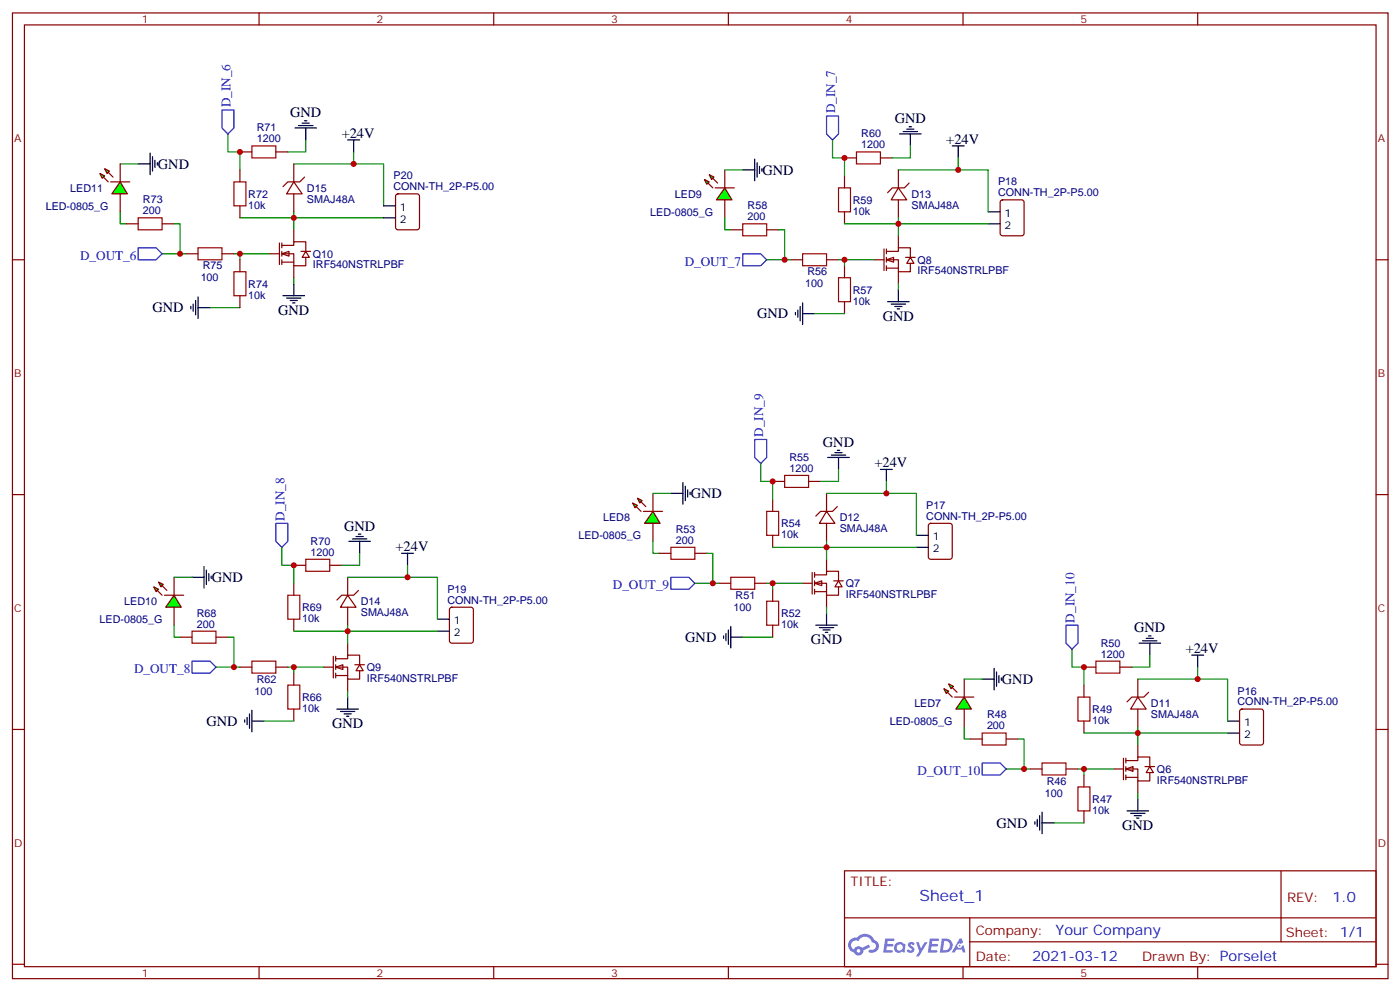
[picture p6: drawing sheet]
<svg xmlns="http://www.w3.org/2000/svg" width="413mm" height="292mm" viewBox="0 0 413 292" stroke-linecap="round" stroke-linejoin="round" font-family="sans-serif">
<g fill="none" stroke="#870000" stroke-width=".35">
<path d="M3.7 3.8h405.3v284.3h-405.3zM7.2 7.3h398.3v277.3h-398.3zM76.3 3.8v3.5M145.5 3.8v3.5M214.6 3.8v3.5M283.8 3.8v3.5M352.9 3.8v3.5M3.7 76.5h3.5M405.5 76.5h3.5M3.7 145.6h3.5M405.5 145.6h3.5M3.7 214.8h3.5"/>
<path d="M405.5 214.8h3.5M248.8 256.4h156.7v28.2h-156.7zM377.5 256.4v20.9M248.9 270.2h156.5M285.8 277.3h119.6M285.8 270.2v14.2M3.7 283.9h3.5M76.3 284.6v3.5M145.5 284.6v3.5M214.6 284.6v3.5M283.8 284.6v3.5M352.9 284.6v3.5"/>
<path d="M405.5 283.9h3.5"/>
</g>
<g fill="#5487ff">
<path d="M267.8 277.6a1.22 1.22 0 0 1 1.8 .2l-.4 .6a.47 .47 0 0 0-.4-.4 .47 .47 0 0 0-.5 .2l.2 .2a1.14 1.14 0 0 1 .8 1.8 1.14 1.14 0 0 1-2 0l-.2-.2 .5-.6 .7 .5a.29 .29 0 0 0 .4-.3 .29 .29 0 0 0-.3-.3 1.04 1.04 0 0 1-.6-1.7z"/>
<path d="M260.8 276.3h2.4l.3 .2-.1 .5-1.8 .1-.2 .8h1.6l.3 .4-.4 .4h-1.6l-.1 1.1h1.7l.2 .3-.2 .3-2.7 .1z"/>
<path d="M274 276.3h2.3l.4 .2-.2 .5-1.8 .1-.1 .8h1.5l.3 .4-.3 .4h-1.6l-.2 1.1h1.7l.2 .3-.2 .3-2.6 .1z"/>
<path d="M282.7 276.3h.7l.4 1.3-.6 .3a.69 .69 0 0 0-1.1 .3 .69 .69 0 0 0 .5 .9 .69 .69 0 0 0 .9-.6l.4-.2 .6 2.2h-.8l-.2-.9h-1.7l-.5 .9h-.9z"/>
<path d="M270 277.4h.7l.7 1.8 1.1-1.8h.8l-2.5 4.2h-.9l1-1.5z"/>
<path d="M277.5 276.3l-.6 4.2h1.4a2.11 2.11 0 0 0 2.4-2.1 2.11 2.11 0 0 0-2.5-2.1zM278.2 277.1a1.39 1.39 0 0 1 1.7 1.4 1.39 1.39 0 0 1-1.8 1.3h-.2z"/>
<path d="M263.8 277.9a1.54 1.54 0 0 0 0 2.2 1.54 1.54 0 0 0 2.1 .1l.6 .3 .3-2.3-.1-.3h-.5a1.49 1.49 0 0 0-2.4 0zM264.1 278.9a.95 .95 0 0 1 1.9 0 .95 .95 0 0 1-1.9 0z"/>
<path d="M250.6 276.7a2.18 2.18 0 0 0 1 3.7 1.44 1.44 0 0 0 1.7 .9 1.44 1.44 0 0 0 1.1-1.4l2-1.1-.4-.7-1.9 1a1.47 1.47 0 0 0-2.5 .4 1.39 1.39 0 0 1-.6-1.9 1.39 1.39 0 0 1 2-.5 2.12 2.12 0 0 1 2.1-1.3 2.12 2.12 0 0 1 1.9 1.7 1.14 1.14 0 0 1 1.1 1.4 1.14 1.14 0 0 1-1.6 .7 .43 .43 0 0 0-.6 .4 .43 .43 0 0 0 .4 .5 1.98 1.98 0 0 0 2.6-1.2 1.98 1.98 0 0 0-1.3-2.6 3.1 3.1 0 0 0-5.2-.6l-.9 .1zM252.4 280a.55 .55 0 0 1 1.1 0 .55 .55 0 0 1-1.1 0z"/>
<circle cx="282.8" cy="278.4" r=".26"/>
</g>
<path d="M331.8 226.4l2.1-.7v1.4z" fill="#fff" stroke="#870000" stroke-width=".35"/>
<g fill="none" stroke="#870000" stroke-width=".35">
<path d="M284.1 200v5.2M284.1 208.8v5.3M335.3 219.4v3.5M365.5 209l.5-.2h5.6l.7 .4v9.5l-.4 .6-5.9 .1-.7-.5v-9.4zM303.5 226.4h3.6M314.1 226.4h3.5M319.4 228.2v3.5M319.4 238.8v3.5M328.2 226.4h2.8M331 223.2v6.4M331.8 223.9h3.5v-1h3.5v2.8M331.8 226.4h3.5v3.5h3.5v-2.4"/>
<path d="M331.8 228.9h3.5M331.8 223.2v1.4M331.8 225.7v1.4M331.8 228.2v1.4M335.3 229.9v3.6M337.4 225.7h2.8M338.8 225.7l1.1 1.8h-2.2z"/>
</g>
<path d="M289.4 224.6h5.3l1.8 1.8-1.8 1.8h-5.3z" fill="none" stroke="#00f" stroke-width=".35"/>
<path d="M307.1 224.6h7v3.6h-7zM317.6 231.7h3.6v7.1h-3.6z" fill="none" stroke="#a10000" stroke-width=".35"/>
<g fill="none" stroke="#000" stroke-width=".35">
<path d="M351.2 192.9h3.5M352.9 192.9v3.5M361.7 212.3h3.6M361.7 215.8h3.6M307.1 239.1v6.4M332.1 238.8h6.4M333.2 239.5h4.2M335.3 235.2v3.6M304.9 241.9v.7M305.6 241.2v2.1M306.4 240.2v4.2M307.1 242.3h3.5"/>
<path d="M334.2 240.2h2.1M334.9 240.9h.7"/>
</g>
<path d="M361.7 215.8h-26.4v3.6M296.5 226.4h7M317.6 226.4h10.6M319.4 226.4v1.8M335.3 233.5v1.7" fill="none" stroke="#008700" stroke-width=".35"/>
<g fill="#0f0" stroke="#870000" stroke-width=".35">
<path d="M279.5 201.4l1.5 .7-.8 .7z"/>
<path d="M278.1 202.8l1.4 .7-.7 .7z"/>
</g>
<g fill="#870000" stroke="#870000" stroke-width=".35">
<path d="M280.6 202.4l1.4 1.4z"/>
<path d="M279.2 203.8l1.4 1.4z"/>
</g>
<path d="M281.3 205.2h5.6z" fill="#f00" stroke="#870000" stroke-width=".35"/>
<path d="M284.1 205.2l2.1 3.6h-4.5z" fill="#0f0" stroke="#870000" stroke-width=".35"/>
<path d="M322.9 194.7h7.1v3.5h-7.1zM289.4 215.8h7.1v3.6h-7.1zM317.6 205.2h3.6v7.1h-3.6z" fill="none" stroke="#a10000" stroke-width=".35"/>
<path d="M319.4 196.4h3.5M330 196.4h3.5M335.3 200v5.2M285.9 217.6h3.5M296.5 217.6h3.5M319.4 201.7v3.5M319.4 212.3v3.5M335.3 205.2l2.4 3.6h-4.5zM335.3 208.8v5.3M338.5 203.8l-1.5 1.4h-3.5l-1.4 1.5" fill="none" stroke="#870000" stroke-width=".35"/>
<path d="M289.4 200h3.5M292.9 196.8v6.3M293.7 197.8v4.3M294.4 198.9v2.1M295.1 199.6v.7M335.6 189.4h6.4M336.7 188.7h4.2M337.7 188h2.2M338.5 187.3h.7M338.8 189.4v3.5" fill="none" stroke="#000" stroke-width=".35"/>
<path d="M284.1 200h5.3M315.9 191.1v5.3h3.5v5.3M338.8 192.9v3.5h-5.3M352.9 196.4v3.6h-17.6M352.9 200h8.8v12.3M284.1 214.1v3.5h1.8M300 217.6h1.8v8.8M335.3 214.1v1.7h-15.9M310.6 242.3h8.8" fill="none" stroke="#008700" stroke-width=".35"/>
<path d="M314.1 184.1h3.5v5.3l-1.7 1.7-1.8-1.7z" fill="none" stroke="#00f" stroke-width=".35"/>
<path d="M240 171.7l2.1-.7v1.4z" fill="#fff" stroke="#870000" stroke-width=".35"/>
<g fill="none" stroke="#870000" stroke-width=".35">
<path d="M192.4 145.3v5.3M192.4 154.1v5.3M273.8 154.3l.4-.2h5.7l.6 .4 .1 9.5-.5 .6-5.9 .1-.6-.5-.1-9.4zM211.8 171.7h3.5M222.4 171.7h3.5M227.7 173.5v3.5M236.5 171.7h2.8M239.3 168.6v6.3M240 169.3h3.6v-1.1h3.5v2.8M240 171.7h3.6v3.6h3.5v-2.5M240 174.2h3.6M240 168.6v1.4"/>
<path d="M240 171v1.4M240 173.5v1.4M243.6 164.7v3.5M243.6 175.3v3.5M245.7 171h2.8M247.1 171l1 1.8h-2.1zM227.7 184.1v3.5"/>
</g>
<path d="M197.7 170h5.3l1.8 1.7-1.8 1.8h-5.3z" fill="none" stroke="#00f" stroke-width=".35"/>
<path d="M215.3 170h7.1v3.5h-7.1zM225.9 177h3.5v7.1h-3.5z" fill="none" stroke="#a10000" stroke-width=".35"/>
<g fill="none" stroke="#000" stroke-width=".35">
<path d="M259.4 138.2h3.6M261.2 138.2v3.5M270 157.6h3.5M270 161.1h3.5M213.2 187.3v.7M213.9 186.5v2.2M214.6 185.5v4.2M215.3 187.6h3.6M215.3 184.4v6.4M240.4 184.1h6.3M241.4 184.8h4.3M242.5 185.5h2.1"/>
<path d="M243.2 186.2h.7M243.6 180.6v3.5"/>
</g>
<path d="M204.8 171.7h7M225.9 171.7h10.6M227.7 171.7v1.8M243.6 178.8v1.8M270 161.1h-26.4v3.6" fill="none" stroke="#008700" stroke-width=".35"/>
<g fill="#0f0" stroke="#870000" stroke-width=".35">
<path d="M187.8 146.7l1.4 .7-.7 .7z"/>
<path d="M186.4 148.1l1.4 .7-.7 .7z"/>
</g>
<g fill="#870000" stroke="#870000" stroke-width=".35">
<path d="M188.9 147.7l1.4 1.5z"/>
<path d="M187.5 149.2l1.4 1.4z"/>
</g>
<path d="M189.6 150.6h5.6z" fill="#f00" stroke="#870000" stroke-width=".35"/>
<path d="M192.4 150.6l2.1 3.5h-4.6z" fill="#0f0" stroke="#870000" stroke-width=".35"/>
<path d="M231.2 140h7.1v3.5h-7.1zM225.9 150.6h3.5v7h-3.5zM197.7 161.1h7.1v3.6h-7.1z" fill="none" stroke="#a10000" stroke-width=".35"/>
<path d="M227.7 147v3.6M227.7 157.6v3.5M227.7 141.7h3.5M238.3 141.7h3.5M243.6 150.6l2.4 3.5h-4.6zM243.6 145.3v5.3M243.6 154.1v5.3M246.7 149.2l-1.4 1.4h-3.5l-1.4 1.4M194.2 162.9h3.5M204.8 162.9h3.5" fill="none" stroke="#870000" stroke-width=".35"/>
<path d="M243.9 134.7h6.4M245 134h4.2M246 133.3h2.1M246.7 132.6h.7M247.1 134.7v3.5M197.7 145.3h3.5M201.2 142.1v6.3M201.9 143.2v4.2M202.6 144.2v2.1M203.3 144.9v.7" fill="none" stroke="#000" stroke-width=".35"/>
<path d="M224.2 136.5v5.2h3.5v5.3M247.1 138.2v3.5h-5.3M192.4 159.4v3.5h1.8M192.4 145.3h5.3M243.6 159.4v1.7h-15.9M261.2 141.7v3.6h-17.6M261.2 145.3h8.8v12.3M208.3 162.9h1.7v8.8M218.9 187.6h8.8" fill="none" stroke="#008700" stroke-width=".35"/>
<path d="M222.4 129.4h3.5v5.3l-1.7 1.8-1.8-1.8z" fill="none" stroke="#00f" stroke-width=".35"/>
<path d="M261.2 76.5l2.1-.7v1.4z" fill="#fff" stroke="#870000" stroke-width=".35"/>
<g fill="none" stroke="#870000" stroke-width=".35">
<path d="M213.6 50v5.3M213.6 58.8v5.3M294.9 59l.5-.2h5.7l.6 .5 .1 9.4-.5 .7h-5.9l-.6-.4-.1-9.5zM233 76.5h3.5M243.6 76.5h3.5M248.8 78.2v3.6M257.7 76.5h2.8M260.5 73.3v6.4M261.2 74h3.5v-1h3.6v2.8M261.2 76.5h3.5v3.5h3.6v-2.5M261.2 79h3.5M261.2 73.3v1.4"/>
<path d="M261.2 75.8v1.4M261.2 78.2v1.5M264.7 69.4v3.6M266.8 75.8h2.9M268.3 75.8l1 1.7h-2.1zM248.8 88.8v3.6M264.7 80v3.5"/>
</g>
<path d="M218.9 74.7h5.3l1.7 1.8-1.7 1.7h-5.3z" fill="none" stroke="#00f" stroke-width=".35"/>
<path d="M236.5 74.7h7.1v3.5h-7.1zM247.1 81.8h3.5v7h-3.5z" fill="none" stroke="#a10000" stroke-width=".35"/>
<g fill="none" stroke="#000" stroke-width=".35">
<path d="M280.6 43h3.5M282.4 43v3.5M291.2 62.4h3.5M291.2 65.9h3.5M234.4 92v.7M235.1 91.3v2.1M235.8 90.2v4.3M236.5 92.4h3.5M236.5 89.2v6.3M261.5 88.8h6.4M262.6 89.5h4.2M263.7 90.2h2.1"/>
<path d="M264.4 90.9h.7M264.7 85.3v3.5"/>
</g>
<path d="M225.9 76.5h7.1M247.1 76.5h10.6M248.8 76.5v1.7M291.2 65.9h-26.5v3.5M264.7 83.5v1.8" fill="none" stroke="#008700" stroke-width=".35"/>
<g fill="#0f0" stroke="#870000" stroke-width=".35">
<path d="M209 51.4l1.4 .7-.7 .7z"/>
<path d="M207.6 52.8l1.4 .8-.7 .7z"/>
</g>
<g fill="#870000" stroke="#870000" stroke-width=".35">
<path d="M210 52.5l1.5 1.4z"/>
<path d="M208.6 53.9l1.4 1.4z"/>
</g>
<path d="M210.7 55.3h5.7z" fill="#f00" stroke="#870000" stroke-width=".35"/>
<path d="M213.6 55.3l2.1 3.5h-4.6z" fill="#0f0" stroke="#870000" stroke-width=".35"/>
<path d="M247.1 55.3h3.5v7.1h-3.5zM252.4 44.7h7v3.6h-7zM218.9 65.9h7v3.5h-7z" fill="none" stroke="#a10000" stroke-width=".35"/>
<path d="M248.8 51.8v3.5M248.8 46.5h3.6M259.4 46.5h3.6M264.7 55.3l2.5 3.5h-4.6zM264.7 50v5.3M264.7 58.8v5.3M267.9 53.9l-1.4 1.4h-3.5l-1.5 1.4M215.3 67.7h3.6M225.9 67.7h3.5M248.8 62.4v3.5" fill="none" stroke="#870000" stroke-width=".35"/>
<path d="M265.1 39.4h6.3M266.1 38.7h4.3M267.2 38h2.1M267.9 37.3h.7M268.3 39.4v3.6M218.9 50h3.5M222.4 46.8v6.4M223.1 47.9v4.2M223.8 49v2.1M224.5 49.7v.7" fill="none" stroke="#000" stroke-width=".35"/>
<path d="M213.6 50h5.3M245.3 41.2v5.3h3.5v5.3M268.3 43v3.5h-5.3M282.4 46.5v3.5h-17.7M282.4 50h8.8v12.4M213.6 64.1v3.6h1.7M229.4 67.7h1.8v8.8M264.7 64.1v1.8h-15.9M240 92.4h8.8" fill="none" stroke="#008700" stroke-width=".35"/>
<path d="M243.6 34.1h3.5v5.3l-1.8 1.8-1.7-1.8z" fill="none" stroke="#00f" stroke-width=".35"/>
<path d="M98.9 196.4l2.1-.7v1.4z" fill="#fff" stroke="#870000" stroke-width=".35"/>
<g fill="none" stroke="#870000" stroke-width=".35">
<path d="M51.3 170v5.3M51.3 178.8v5.3M132.7 179l.4-.2h5.7l.6 .4 .1 9.5-.5 .6-5.9 .1-.6-.5-.1-9.4zM70.7 196.4h3.5M81.3 196.4h3.5M86.6 198.2v3.5M95.4 196.4h2.8M98.2 193.3v6.3M98.9 194h3.5v-1.1h3.6v2.8M98.9 196.4h3.5v3.6h3.6v-2.5M98.9 198.9h3.5M98.9 193.3v1.4"/>
<path d="M98.9 195.7v1.4M98.9 198.2v1.4M102.4 189.4v3.5M102.4 200v3.5M104.6 195.7h2.8M106 195.7l1 1.8h-2.1zM86.6 208.8v3.5"/>
</g>
<path d="M56.6 194.7h5.3l1.7 1.7-1.7 1.8h-5.3z" fill="none" stroke="#00f" stroke-width=".35"/>
<path d="M74.2 194.7h7.1v3.5h-7.1zM84.8 201.7h3.5v7.1h-3.5z" fill="none" stroke="#a10000" stroke-width=".35"/>
<g fill="none" stroke="#000" stroke-width=".35">
<path d="M118.3 162.9h3.5M120.1 162.9v3.5M128.9 182.3h3.5M128.9 185.8h3.5M72.1 211.9v.8M72.8 211.2v2.2M73.5 210.2v4.2M74.2 212.3h3.6M74.2 209.1v6.4M99.3 208.8h6.3M100.3 209.5h4.3M101.4 210.2h2.1"/>
<path d="M102.1 210.9h.7M102.4 205.2v3.6"/>
</g>
<path d="M63.6 196.4h7.1M84.8 196.4h10.6M86.6 196.4v1.8M128.9 185.8h-26.5v3.6M102.4 203.5v1.7" fill="none" stroke="#008700" stroke-width=".35"/>
<g fill="#0f0" stroke="#870000" stroke-width=".35">
<path d="M46.7 171.4l1.4 .7-.7 .7z"/>
<path d="M45.3 172.8l1.4 .7-.7 .7z"/>
</g>
<g fill="#870000" stroke="#870000" stroke-width=".35">
<path d="M47.8 172.4l1.4 1.4z"/>
<path d="M46.4 173.8l1.4 1.5z"/>
</g>
<path d="M48.5 175.3h5.6z" fill="#f00" stroke="#870000" stroke-width=".35"/>
<path d="M51.3 175.3l2.1 3.5h-4.6z" fill="#0f0" stroke="#870000" stroke-width=".35"/>
<path d="M68.9 53.6h3.6v7h-3.6zM74.2 43h7.1v3.5h-7.1zM40.7 64.1h7.1v3.6h-7.1zM84.8 175.3h3.5v7h-3.5zM90.1 164.7h7.1v3.5h-7.1zM56.6 185.8h7v3.6h-7z" fill="none" stroke="#a10000" stroke-width=".35"/>
<g fill="none" stroke="#870000" stroke-width=".35">
<path d="M35.4 48.3v5.3M35.4 57.1v5.3M70.7 44.7h3.5M70.7 50v3.6M81.3 44.7h3.5M86.6 53.6l2.4 3.5h-4.5zM86.6 48.3v5.3M86.6 57.1v5.3M89.7 52.1l-1.4 1.5h-3.5l-1.4 1.4M37.2 65.9h3.5M47.8 65.9h3.5M70.7 60.6v3.5"/>
<path d="M86.6 171.7v3.6M86.6 166.4h3.5M97.2 166.4h3.5M102.4 175.3l2.5 3.5h-4.6zM102.4 170v5.3M102.4 178.8v5.3M105.6 173.8l-1.4 1.5h-3.5l-1.4 1.4M53.1 187.6h3.5M63.6 187.6h3.6M86.6 182.3v3.5"/>
</g>
<g fill="none" stroke="#000" stroke-width=".35">
<path d="M86.9 37.7h6.4M88 37h4.2M89 36.3h2.2M89.7 35.6h.8M90.1 37.7v3.5M40.7 48.3h3.5M44.2 45.1v6.3M44.9 46.1v4.3M45.6 47.2v2.1M46.4 47.9v.7M102.8 159.4h6.3M103.9 158.7h4.2"/>
<path d="M104.9 158h2.1M105.6 157.3h.7M106 159.4v3.5M56.6 170h3.5M60.1 166.8v6.3M60.8 167.9v4.2M61.5 168.9v2.1M62.2 169.6v.7"/>
</g>
<g fill="none" stroke="#008700" stroke-width=".35">
<path d="M67.2 39.4v5.3h3.5v5.3M35.4 48.3h5.3M90.1 41.2v3.5h-5.3M104.2 48.3h8.8v12.3M104.2 44.7v3.6h-17.6M35.4 62.4v3.5h1.8M51.3 65.9h1.8v8.8M86.6 62.4v1.7h-15.9M61.9 90.6h8.8M51.3 170h5.3M83 161.1v5.3h3.6v5.3M106 162.9v3.5h-5.3"/>
<path d="M120.1 166.4v3.6h-17.7M120.1 170h8.8v12.3M51.3 184.1v3.5h1.8M67.2 187.6h1.7v8.8M102.4 184.1v1.7h-15.8M77.8 212.3h8.8"/>
</g>
<path d="M65.4 32.4h3.5v5.3l-1.7 1.7-1.8-1.7zM81.3 154.1h3.5v5.3l-1.8 1.7-1.7-1.7z" fill="none" stroke="#00f" stroke-width=".35"/>
<g fill="#0f0" stroke="#870000" stroke-width=".35">
<path d="M30.8 49.7l1.4 .7-.7 .7z"/>
<path d="M29.4 51.1l1.4 .7-.7 .7z"/>
</g>
<g fill="#870000" stroke="#870000" stroke-width=".35">
<path d="M31.9 50.7l1.4 1.4z"/>
<path d="M30.5 52.1l1.4 1.5z"/>
</g>
<path d="M32.6 53.6h5.6z" fill="#f00" stroke="#870000" stroke-width=".35"/>
<path d="M35.4 53.6l2.1 3.5h-4.6z" fill="#0f0" stroke="#870000" stroke-width=".35"/>
<g fill="none" stroke="#000" stroke-width=".35">
<path d="M102.4 41.2h3.6M104.2 41.2v3.5M113 60.6h3.6M113 64.1h3.6M56.2 90.2v.7M56.9 89.5v2.2M57.6 88.5v4.2M58.3 90.6h3.6M58.3 87.4v6.4M83.4 87.1h6.3M84.5 87.8h4.2M85.5 88.5h2.1"/>
<path d="M86.2 89.2h.7M86.6 83.5v3.6"/>
</g>
<path d="M47.8 74.7h7M68.9 74.7h10.6M70.7 74.7v1.8M113 64.1h-26.4v3.6M86.6 81.8v1.7" fill="none" stroke="#008700" stroke-width=".35"/>
<path d="M116.8 57.3l.5-.2h5.6l.7 .4v9.5l-.4 .6-5.9 .1-.7-.5v-9.4zM54.8 74.7h3.5M65.4 74.7h3.5M70.7 76.5v3.5M70.7 87.1v3.5" fill="none" stroke="#870000" stroke-width=".35"/>
<path d="M58.3 73h7.1v3.5h-7.1zM68.9 80h3.6v7.1h-3.6z" fill="none" stroke="#a10000" stroke-width=".35"/>
<path d="M40.7 73h5.3l1.8 1.7-1.8 1.8h-5.3z" fill="none" stroke="#00f" stroke-width=".35"/>
<path d="M83 74.7l2.2-.7v1.4z" fill="#fff" stroke="#870000" stroke-width=".35"/>
<path d="M79.5 74.7h2.8M82.3 71.5v6.4M83 72.2h3.6v-1h3.5v2.8M83 74.7h3.6v3.5h3.5v-2.4M83 77.2h3.6M83 71.5v1.5M83 74v1.4M83 76.5v1.4M86.6 67.7v3.5M86.6 78.2v3.6M88.7 74h2.8M90.1 74l1.1 1.8h-2.2z" fill="none" stroke="#870000" stroke-width=".35"/>
<g fill="#c00">
<circle cx="319.4" cy="226.4" r=".88"/>
<circle cx="335.3" cy="215.8" r=".88"/>
<circle cx="301.8" cy="226.4" r=".88"/>
<circle cx="319.4" cy="196.4" r=".88"/>
<circle cx="352.9" cy="200" r=".88"/>
<circle cx="227.7" cy="171.7" r=".88"/>
<circle cx="243.6" cy="161.1" r=".88"/>
<circle cx="210" cy="171.7" r=".88"/>
<circle cx="227.7" cy="141.7" r=".88"/>
<circle cx="261.2" cy="145.3" r=".88"/>
<circle cx="248.8" cy="76.5" r=".88"/>
<circle cx="264.7" cy="65.9" r=".88"/>
<circle cx="231.2" cy="76.5" r=".88"/>
<circle cx="248.8" cy="46.5" r=".88"/>
<circle cx="282.4" cy="50" r=".88"/>
<circle cx="86.6" cy="196.4" r=".88"/>
<circle cx="102.4" cy="185.8" r=".88"/>
<circle cx="68.9" cy="196.4" r=".88"/>
<circle cx="86.6" cy="166.4" r=".88"/>
<circle cx="120.1" cy="170" r=".88"/>
<circle cx="104.2" cy="48.3" r=".88"/>
<circle cx="70.7" cy="44.7" r=".88"/>
<circle cx="53.1" cy="74.7" r=".88"/>
<circle cx="86.6" cy="64.1" r=".88"/>
<circle cx="70.7" cy="74.7" r=".88"/>
</g>
<text font-size="4.6" fill="#00f" x="270.9" y="265.4">Sheet_1</text>
<g font-size="4.2">
<text x="85.5" y="34.5">GND</text>
<text x="100.7" y="40.5">+24V</text>
<text x="263.7" y="36.3">GND</text>
<text x="278.8" y="42.3">+24V</text>
<text x="46.5" y="49.7">GND</text>
<text x="224.7" y="51.4">GND</text>
<text x="44.9" y="92">GND</text>
<text x="82" y="92.7">GND</text>
<text x="223.1" y="93.7">GND</text>
<text x="260.1" y="94.5">GND</text>
<text x="242.5" y="131.5">GND</text>
<text x="257.7" y="137.5">+24V</text>
<text x="203.5" y="146.7">GND</text>
<text x="101.4" y="156.2">GND</text>
<text x="116.6" y="162.2">+24V</text>
<text x="62.4" y="171.4">GND</text>
<text x="201.9" y="189">GND</text>
<text x="239" y="189.7">GND</text>
<text x="334.2" y="186.2">GND</text>
<text x="349.4" y="192.2">+24V</text>
<text x="295.2" y="201.4">GND</text>
<text x="60.8" y="213.7">GND</text>
<text x="97.9" y="214.4">GND</text>
<text x="293.7" y="243.7">GND</text>
<text x="330.7" y="244.4">GND</text>
</g>
<g font-size="4.2" fill="#00f">
<text x="392.6" y="265.7">1.0</text>
<text x="311" y="275.2">Your Company</text>
<text x="304.1" y="283">2021-03-12</text>
</g>
<g font-size="3.9" fill="#00f">
<text x="67.9" y="31.6" transform="rotate(-90 67.9 31.6)">D_IN_6</text>
<text x="246.1" y="33.4" transform="rotate(-90 246.1 33.4)">D_IN_7</text>
<text x="23.6" y="76.5">D_OUT_6</text>
<text x="201.8" y="78.2">D_OUT_7</text>
<text x="224.9" y="128.6" transform="rotate(-90 224.9 128.6)">D_IN_9</text>
<text x="83.8" y="153.3" transform="rotate(-90 83.8 153.3)">D_IN_8</text>
<text x="180.6" y="173.5">D_OUT_9</text>
<text x="316.6" y="183.3" transform="rotate(-90 316.6 183.3)">D_IN_10</text>
<text x="39.5" y="198.2">D_OUT_8</text>
<text x="270.4" y="228.2">D_OUT_10</text>
</g>
<g font-size="3.9" fill="#800">
<text x="250.6" y="261">TITLE:</text>
<text x="379.2" y="265.7">REV:</text>
<text x="287.5" y="275.2">Company:</text>
<text x="378.9" y="275.8">Sheet: 1/1</text>
<text x="287.5" y="282.9">Date:</text>
<text x="336.6" y="282.9">Drawn By: Porselet</text>
</g>
<g font-size="3.2" fill="#800">
<text x="41.8" y="6.8">1</text>
<text x="110.9" y="6.8">2</text>
<text x="180.1" y="6.8">3</text>
<text x="249.2" y="6.8">4</text>
<text x="318.3" y="6.8">5</text>
<text x="4.2" y="41.9">A</text>
<text x="406" y="41.9">A</text>
<text x="4.2" y="111.1">B</text>
<text x="406" y="111.1">B</text>
<text x="4.2" y="180.2">C</text>
<text x="406" y="180.2">C</text>
<text x="4.2" y="249.3">D</text>
<text x="406" y="249.3">D</text>
<text x="41.8" y="287.6">1</text>
<text x="110.9" y="287.6">2</text>
<text x="180.1" y="287.6">3</text>
<text x="249.2" y="287.6">4</text>
<text x="318.3" y="287.6">5</text>
</g>
<g font-size="3.2" fill="#000080">
<text x="75.6" y="41.9">1200</text>
<text x="75.6" y="38.7">R71</text>
<text x="253.8" y="40.4">R60</text>
<text x="253.8" y="43.7">1200</text>
<text x="116" y="52.8">P20</text>
<text x="20.7" y="56.5">LED11</text>
<text x="42.1" y="59.8">R73</text>
<text x="73.2" y="58.2">R72</text>
<text x="90.5" y="59.6">SMAJ48A</text>
<text x="90.5" y="56.5">D15</text>
<text x="116" y="56">CONN-TH_2P-P5.00</text>
<text x="198.9" y="58.3">LED9</text>
<text x="251.3" y="60">R59</text>
<text x="268.6" y="58.2">D13</text>
<text x="294.1" y="57.8">CONN-TH_2P-P5.00</text>
<text x="294.1" y="54.6">P18</text>
<text x="13.5" y="61.8">LED-0805_G</text>
<text x="42.1" y="63.1">200</text>
<text x="73.2" y="61.4">10k</text>
<text x="191.6" y="63.5">LED-0805_G</text>
<text x="220.3" y="64.8">200</text>
<text x="220.3" y="61.6">R58</text>
<text x="251.3" y="63.2">10k</text>
<text x="268.6" y="61.4">SMAJ48A</text>
<text x="92.2" y="75.8">Q10</text>
<text x="270.4" y="77.6">Q8</text>
<text x="59.1" y="82.8">100</text>
<text x="59.8" y="79.3">R75</text>
<text x="92.2" y="79">IRF540NSTRLPBF</text>
<text x="237.9" y="81.1">R56</text>
<text x="270.4" y="80.8">IRF540NSTRLPBF</text>
<text x="73.2" y="87.9">10k</text>
<text x="73.2" y="84.7">R74</text>
<text x="237.3" y="84.6">100</text>
<text x="251.3" y="89.7">10k</text>
<text x="251.3" y="86.4">R57</text>
<text x="232.6" y="135.7">R55</text>
<text x="232.6" y="138.9">1200</text>
<text x="272.9" y="149.8">P17</text>
<text x="177.7" y="153.5">LED8</text>
<text x="230.2" y="155.2">R54</text>
<text x="247.4" y="153.5">D12</text>
<text x="272.9" y="153">CONN-TH_2P-P5.00</text>
<text x="91.5" y="160.4">R70</text>
<text x="170.4" y="158.8">LED-0805_G</text>
<text x="199.1" y="160.1">200</text>
<text x="199.1" y="156.9">R53</text>
<text x="230.2" y="158.5">10k</text>
<text x="247.4" y="156.7">SMAJ48A</text>
<text x="91.5" y="163.6">1200</text>
<text x="249.2" y="172.9">Q7</text>
<text x="36.6" y="178.2">LED10</text>
<text x="89" y="179.9">R69</text>
<text x="106.3" y="178.2">D14</text>
<text x="131.8" y="177.7">CONN-TH_2P-P5.00</text>
<text x="131.8" y="174.5">P19</text>
<text x="216.1" y="179.8">100</text>
<text x="216.8" y="176.3">R51</text>
<text x="249.2" y="176">IRF540NSTRLPBF</text>
<text x="29.3" y="183.5">LED-0805_G</text>
<text x="58" y="184.8">200</text>
<text x="58" y="181.6">R68</text>
<text x="89" y="183.1">10k</text>
<text x="106.3" y="181.3">SMAJ48A</text>
<text x="230.2" y="184.9">10k</text>
<text x="230.2" y="181.7">R52</text>
<text x="324.4" y="190.4">R50</text>
<text x="108.1" y="197.6">Q9</text>
<text x="324.4" y="193.6">1200</text>
<text x="75.6" y="201">R62</text>
<text x="108.1" y="200.7">IRF540NSTRLPBF</text>
<text x="75" y="204.5">100</text>
<text x="89" y="209.6">10k</text>
<text x="89" y="206.4">R66</text>
<text x="269.4" y="208.2">LED7</text>
<text x="321.9" y="209.9">R49</text>
<text x="339.2" y="208.2">D11</text>
<text x="364.7" y="207.7">CONN-TH_2P-P5.00</text>
<text x="364.7" y="204.5">P16</text>
<text x="262.2" y="213.5">LED-0805_G</text>
<text x="290.8" y="214.8">200</text>
<text x="290.8" y="211.5">R48</text>
<text x="321.9" y="213.1">10k</text>
<text x="339.2" y="211.3">SMAJ48A</text>
<text x="340.9" y="227.5">Q6</text>
<text x="308.5" y="231">R46</text>
<text x="340.9" y="230.7">IRF540NSTRLPBF</text>
<text x="307.8" y="234.5">100</text>
<text x="321.9" y="239.6">10k</text>
<text x="321.9" y="236.4">R47</text>
</g>
<g font-size="3.2">
<text x="117.9" y="62">1</text>
<text x="117.9" y="65.5">2</text>
<text x="296" y="63.8">1</text>
<text x="296" y="67.3">2</text>
<text x="274.8" y="159">1</text>
<text x="274.8" y="162.6">2</text>
<text x="133.7" y="183.7">1</text>
<text x="133.7" y="187.3">2</text>
<text x="366.6" y="213.7">1</text>
<text x="366.6" y="217.2">2</text>
</g>
</svg>
